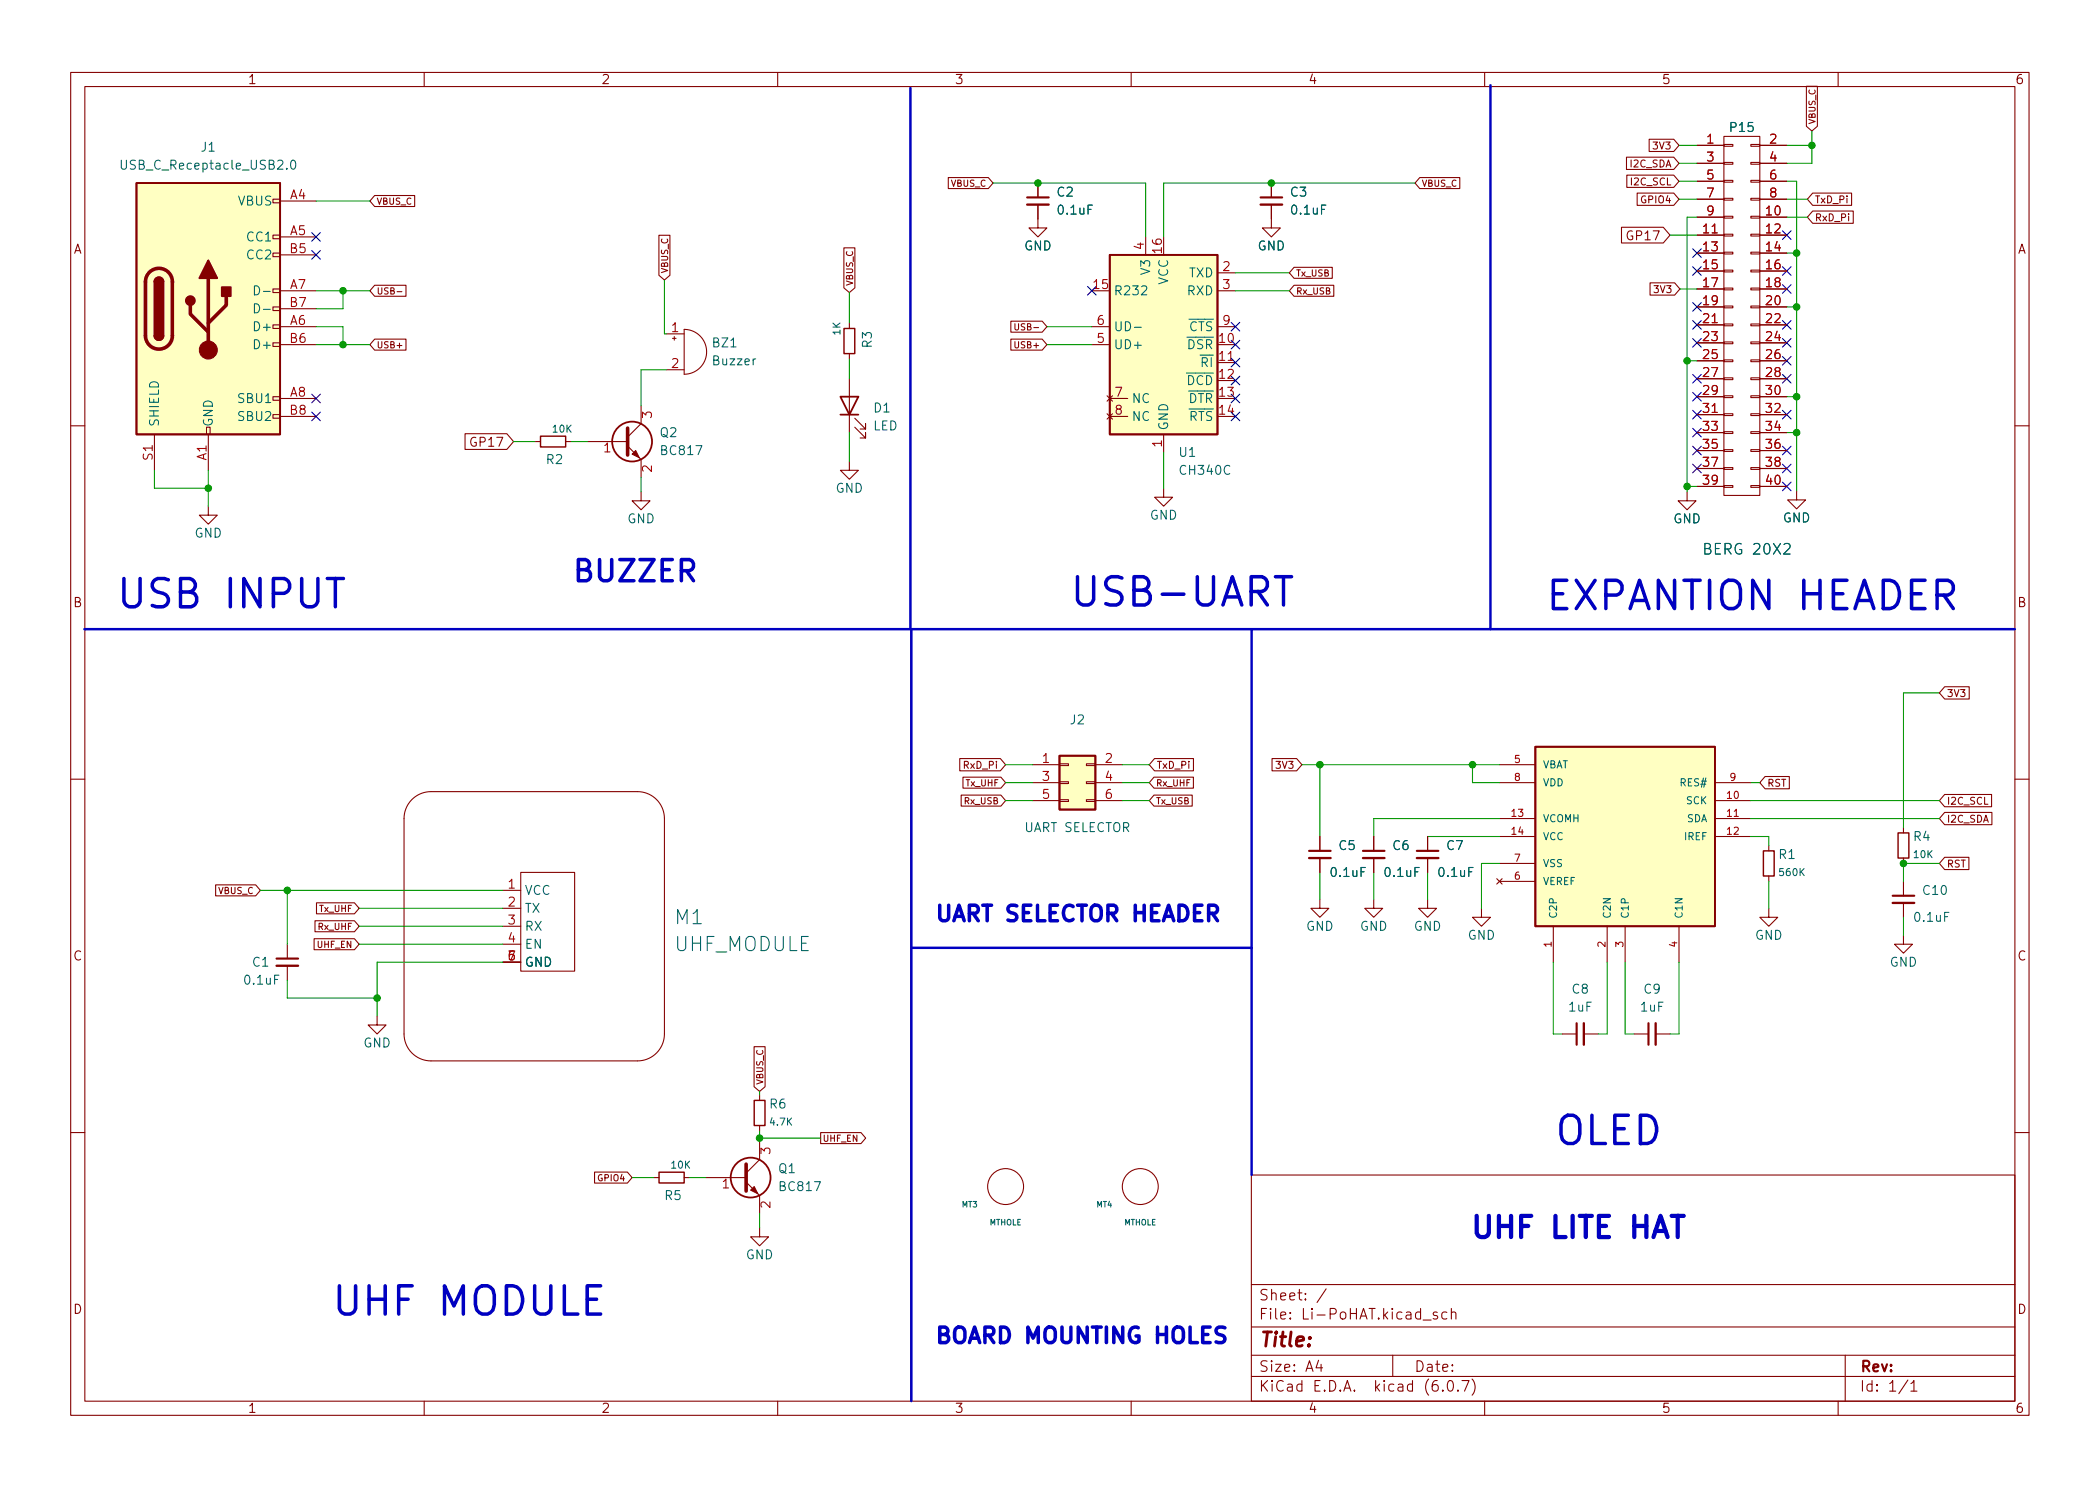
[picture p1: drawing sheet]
<svg xmlns="http://www.w3.org/2000/svg" width="297mm" height="210mm" viewBox="0 0 297 210" stroke-linecap="round" stroke-linejoin="round" font-family="sans-serif">
<g fill="none" stroke="#840000" stroke-width=".15">
<path d="M10 10.2h277v190.1h-277zM12 12.2h273v186.1h-273zM60 10.2v2M110 10.2v2M160 10.2v2M210 10.2v2M233.3 19.7h3.4l.8 .9-.8 .8h-3.4zM243.8 19.3h5.1v50.8h-5.1zM255.5 12.2h1.6v5.7l-.8 .6-.8-.6zM260 10.2v2M38.6 35.8h1v.5h-1zM38.6 33.3h1v.5h-1z"/>
<path d="M38.6 28.2h1v.5h-1zM39.6 28.4h5.1M39.6 33.5h5.1M39.6 36.1h5.1M53 27.7h5.7v1.5h-5.7l-.7-.8zM93.2 33.3h1.6v5.7l-.8 .6-.8-.6zM119.4 35.1h1.5v5.6l-.8 .7-.7-.7zM134.1 25.1h5.7l.7 .8-.7 .8h-5.7zM146.8 29v3.3h-1.3l1.3 1.2 1.3-1.2h-1.3M146.8 25.9v2M162.1 33.5v2.6M172.2 38.6h2.6"/>
<path d="M179.8 29v3.3h-1.2l1.2 1.2 1.3-1.2h-1.3M179.8 25.9v2M183 37.8h5.4v1.6h-5.4l-.6-.8zM200.8 25.1h5.7v1.6h-5.7l-.6-.8zM229.4 32.2h5.9l.9 1.1-.9 1.1h-5.9zM230.1 22.2h6.6l.8 .9-.8 .9h-6.6zM230.1 24.8h6.6l.8 .8-.8 .9h-6.6zM231.6 27.3h5.1l.8 .9-.8 .9h-5.1zM240 20.6h3.8M240 30.7h3.8M240 33.3h3.8M240 35.8h3.8"/>
<path d="M240 38.3h3.8M240 23.1h3.8M240 25.6h3.8M240 28.2h3.8M243.8 38.2h1.3v.3h-1.3zM243.8 35.7h1.3v.2h-1.3zM243.8 33.1h1.3v.3h-1.3zM243.8 30.6h1.3v.3h-1.3zM243.8 28.1h1.3v.2h-1.3zM243.8 25.5h1.3v.3h-1.3zM243.8 23h1.3v.2h-1.3zM243.8 20.4h1.3v.3h-1.3z"/>
<path d="M247.6 38.2h1.3v.3h-1.3zM247.6 35.7h1.3v.2h-1.3zM247.6 33.1h1.3v.3h-1.3zM247.6 30.6h1.3v.3h-1.3zM247.6 28.1h1.3v.2h-1.3zM247.6 25.5h1.3v.3h-1.3zM247.6 23h1.3v.2h-1.3zM247.6 20.4h1.3v.3h-1.3zM248.9 20.6h3.8M248.9 30.7h3.8M248.9 33.3h3.8M248.9 35.8h3.8"/>
<path d="M248.9 38.3h3.8M248.9 23.1h3.8M248.9 25.6h3.8M248.9 28.2h3.8M256.4 29.9h5.7v1.7h-5.7l-.7-.9zM256.4 27.3h5.5v1.8h-5.5l-.7-.9zM38.6 58.7h1v.5h-1zM38.6 56.1h1v.5h-1zM38.6 48.5h1v.5h-1zM38.6 46h1v.5h-1zM38.6 43.4h1v.5h-1zM38.6 40.9h1v.5h-1z"/>
<path d="M39.6 41.1h5.1M39.6 48.8h5.1M39.6 46.2h5.1M39.6 56.4h5.1M39.6 58.9h5.1M39.6 43.7h5.1M53 40.4h4.4v1.5h-4.4l-.7-.8zM53 48h4.4v1.5h-4.4l-.7-.7zM56.2 41.3h.6M90.7 57.4v2.5l-1.9 1.9M94.2 47.2h2.6M94.2 52.3h2.6"/>
<path d="M95.1 47.9h.5M95.4 47.6v.5M96.8 46.6a3.2 3.2 0 0 1 3.1 3.2 3.2 3.2 0 0 1-3.1 3.2zM120.1 45.7v.8M120.1 50v.8M120.1 53.6v7.6M120.9 59.2l1.5 1.5v-.8v.8h-.7M143 45.4h4.4l.7 .8-.7 .8h-4.4zM143 48h4.4l.7 .8-.7 .7h-4.4zM143.6 45.8v.7l.1 .2 .3-.1 .1-.1v-.7M154.4 48.8h2.6M154.4 46.2h2.6"/>
<path d="M156.6 56l.8 .8M156.6 58.5l.8 .8M157 56.4h2.5M157 58.9h2.5M157.4 56l-.8 .8M157.4 58.5l-.8 .8M172.2 51.3h2.6M172.2 41.1h2.6M172.2 46.2h2.6M183 40.4h5.7v1.5h-5.7l-.6-.8zM233.4 40h3.5l.7 .9-.7 .9h-3.5zM240 40.9h3.8"/>
<path d="M240 43.4h3.8M240 46h3.8M240 48.5h3.8M240 51h3.8M240 53.6h3.8M240 56.1h3.8M240 58.7h3.8M243.8 58.5h1.3v.3h-1.3zM243.8 56h1.3v.3h-1.3zM243.8 53.5h1.3v.2h-1.3zM243.8 50.9h1.3v.3h-1.3zM243.8 48.4h1.3v.2h-1.3z"/>
<path d="M243.8 45.8h1.3v.3h-1.3zM243.8 43.3h1.3v.3h-1.3zM243.8 40.8h1.3v.2h-1.3zM247.6 58.5h1.3v.3h-1.3zM247.6 56h1.3v.3h-1.3zM247.6 53.5h1.3v.2h-1.3zM247.6 50.9h1.3v.3h-1.3zM247.6 48.4h1.3v.2h-1.3zM247.6 45.8h1.3v.3h-1.3zM247.6 43.3h1.3v.3h-1.3zM247.6 40.8h1.3v.2h-1.3zM248.9 40.9h3.8"/>
<path d="M248.9 43.4h3.8M248.9 46h3.8M248.9 48.5h3.8M248.9 51h3.8M248.9 53.6h3.8M248.9 56.1h3.8M248.9 58.7h3.8M10 60.2h2M21.8 61.5v5M29.2 60.4h.5v1.1h-.5zM29.5 71.6v1.3h-1.3l1.3 1.3 1.2-1.3h-1.2M29.5 61.5v5"/>
<path d="M65.8 61.4h5.9l.9 1.1-.9 1.1h-5.9zM75.7 62.5h.8M80 62.5h.8M83.1 62.5h5.7M88.8 63.1l1.9 1.9v2.6M90.7 69.6v1.3h-1.3l1.3 1.2 1.2-1.2h-1.2M120.1 65.3v1.2h-1.2l1.2 1.3 1.3-1.3h-1.3M120.9 60.4l1.5 1.6v-.8v.8h-.7M164.6 69.1v1.3h-1.3l1.3 1.2 1.3-1.2h-1.3M164.6 61.5v2.5M238.6 69.6v1.3h1.3l-1.3 1.2-1.2-1.2h1.2M240 61.2h3.8"/>
<path d="M240 63.7h3.8M240 66.3h3.8M240 68.8h3.8M243.8 68.7h1.3v.3h-1.3zM243.8 66.2h1.3v.2h-1.3zM243.8 63.6h1.3v.3h-1.3zM243.8 61.1h1.3v.2h-1.3zM247.6 68.7h1.3v.3h-1.3zM247.6 66.2h1.3v.2h-1.3zM247.6 63.6h1.3v.3h-1.3zM247.6 61.1h1.3v.2h-1.3zM248.9 61.2h3.8"/>
<path d="M248.9 63.7h3.8M248.9 66.3h3.8M248.9 68.8h3.8M254.1 69.5v1.2h1.3l-1.3 1.3-1.2-1.3h1.2M285 60.2h2M275.1 97.2h3.4v1.7h-3.4l-.8-.9zM10 110.2h2M135.8 107.3h5.7l.7 .9-.7 .9h-5.7zM136 112.5h5.6l.6 .8-.6 .8h-5.6zM136.2 110h5.4l.6 .7-.6 .8h-5.4zM146 113.3h3.9M146 108.2h3.9"/>
<path d="M146 110.7h3.9M149.9 113.2h1.2v.2h-1.2zM149.9 110.6h1.2v.3h-1.2zM149.9 108.1h1.2v.2h-1.2zM153.7 113.2h1.2v.2h-1.2zM153.7 110.6h1.2v.3h-1.2zM153.7 108.1h1.2v.2h-1.2zM154.9 113.3h3.8M154.9 108.2h3.8M154.9 110.7h3.8M163.2 112.5h5.4v1.6h-5.4l-.6-.8zM163.2 110h5.6v1.5h-5.6l-.6-.8z"/>
<path d="M163.3 107.3h5.5v1.8h-5.5l-.7-.9zM179.9 107.3h3.5l.7 .9-.7 .9h-3.5zM186.7 118.4v2M194.3 118.4v2M201.9 118.4v2M212.1 115.8h5.1M212.1 118.4h5.1M212.1 108.2h5.1M212.1 110.7h5.1M242.6 113.3h5M242.6 115.8h5M242.6 118.4h5"/>
<path d="M242.6 110.7h5M249.7 109.9h3.4v1.7h-3.4l-.8-.9zM250.2 119.6v.8M269.2 117.1v.8M275.1 112.4h6.6v1.7h-6.6l-.8-.8zM275.1 115h6.6v1.7h-6.6l-.8-.9zM285 110.2h2M30.5 125.2h5.7l.6 .8-.6 .8h-5.7zM40.6 133.6v2M40.6 136.6v2.1M44.4 132.8h5.7l.7 .8-.7 .8h-5.7zM44.6 130.3h5.5l.7 .8-.7 .7h-5.5z"/>
<path d="M44.8 127.7h5.3l.7 .8-.7 .8h-5.3zM71.1 126h2.6M71.1 128.5h2.6M71.1 131.1h2.6M71.1 133.6h2.6M71.1 136.1h2.6M73.7 123.4h7.6v14h-7.6zM186.7 127.2v1.3h-1.3l1.3 1.3 1.3-1.3h-1.3M186.7 121.4v2M194.3 127.2v1.3h-1.3l1.3 1.3 1.3-1.3h-1.3M194.3 121.4v2M201.9 127.2v1.3h-1.2l1.2 1.3 1.3-1.3h-1.3"/>
<path d="M201.9 121.4v2M209.5 128.5v1.3h-1.2l1.2 1.3 1.3-1.3h-1.3M211.7 124.3l.8 .8M212.1 124.7h5.1M212.1 122.2h5.1M212.5 124.3l-.8 .8M219.7 131.1v5M227.3 131.1v5M229.9 131.1v5M237.5 131.1v5M250.2 128.5v1.3h-1.3l1.3 1.3 1.3-1.3h-1.3M250.2 123.9v.8"/>
<path d="M269.2 132.3v1.3h-1.2l1.2 1.3 1.3-1.3h-1.3M269.2 121.4v.8M269.2 124.7v2M269.2 127.8v2M275.1 121.3h3.4v1.7h-3.4l-.8-.8zM53.3 143.8v1.2h-1.2l1.2 1.3 1.3-1.3h-1.3M94 146.3v-30.5a3.8 3.8 0 0 0-3.8-3.8h-29.2a3.8 3.8 0 0 0-3.9 3.8v30.5a3.8 3.8 0 0 0 3.9 3.8h29.2a3.8 3.8 0 0 0 3.8-3.8M106.7 148.1h1.5v5.7l-.8 .6-.7-.6zM107.4 154.9v.8M107.4 159.3v.7M221 146.3h2M224 146.3h2.1"/>
<path d="M231.1 146.3h2.1M234.2 146.3h2M10 160.2h2M84.1 165.8h4.6l.7 .8-.7 .8h-4.6zM92.5 166.6h.7M96.8 166.6h.7M99.8 166.6h5.7M105.5 167.3l1.9 1.9v2.5M107.4 173.7v1.3h-1.2l1.2 1.3 1.3-1.3h-1.3M107.4 161.5v2.6l-1.9 1.9M116.1 160.3h5.7l.6 .7-.6 .8h-5.7zM177 166.3h108v32h-108z"/>
<path d="M285 160.2h2M60 198.3v2M110 198.3v2M160 198.3v2M177 194.8h108M177 191.8h108M177 187.8h108M177 181.8h108M186.5 192.5l-.4 1h1M186.9 193v1M187.6 182.4l-1.3 1.9M197 191.8v3"/>
<path d="M201.3 186.8h1.1M203.3 185.7l-.4-.1-.2 .2 .1 .3 .5 .1 .1 .1-.1 .3h-.2h-.4M204.1 196.7v.1h-.1l.1-.1v.1M204.6 185.7l-.4-.1-.3 .3v.4l.2 .3h.1h.4M204.9 195.4a.36 .36 0 0 1 .6 .2 .77 .77 0 0 1-.4 1.2 1 1 0 0 1-.2-1.4zM205.3 185.8a.37 .37 0 0 1 .6 0v.8M205.3 185.1v1.5M206.2 196.7l.1 .1h-.1h-.1l.1-.1v.1M206.8 195.3h1l-.7 1.5M208.2 195.1a1.72 1.72 0 0 1 0 2.3M210 198.3v2M260 198.3v2"/>
<path d="M261 191.8v6.5M269.9 195.3l-1.3 1.9M270.3 195.8l.4-.5v1.5M270.3 196.8h.9"/>
<circle cx="142.2" cy="167.9" r="2.54"/>
<circle cx="161.3" cy="167.9" r="2.54"/>
</g>
<path d="M145.3 29h3M178.3 29h3.1M39.1 136.6h3.1M185.2 121.4h3M192.8 121.4h3M200.4 121.4h3.1M267.7 127.8h3.1M224 144.8v3M234.2 144.8v3" fill="none" stroke="#840000" stroke-width=".33"/>
<path d="M145.3 27.9h3M178.3 27.9h3.1M39.1 135.6h3.1M185.2 120.4h3M192.8 120.4h3M200.4 120.4h3.1M267.7 126.7h3.1M223 144.8v3M233.2 144.8v3" fill="none" stroke="#840000" stroke-width=".3"/>
<g fill="#ffffc2" stroke="#ffffc2" stroke-width=".14">
<path d="M157 36.1h15.2v25.4h-15.2z"/>
<path d="M19.3 25.9h20.3v35.6h-20.3z"/>
<path d="M217.2 105.7h25.4v25.4h-25.4z"/>
<path d="M149.9 106.9h5v7.6h-5z"/>
</g>
<g fill="none" stroke="#840000" stroke-width=".25">
<path d="M19.3 25.9h20.3v35.6h-20.3zM21.8 39.9a.64 .64 0 0 1 .7-.7 .64 .64 0 0 1 .6 .7M157 36.1h15.2v25.4h-15.2zM21.8 47.5a.64 .64 0 0 0 .7 .6 .64 .64 0 0 0 .6-.6M118.9 56.1h2.5l-1.3 2.6zM118.9 58.7h2.5M149.9 106.9h5v7.6h-5zM217.2 105.7h25.4v25.4h-25.4z"/>
<circle cx="89.4" cy="62.5" r="2.82"/>
<circle cx="106.2" cy="166.6" r="2.82"/>
</g>
<path d="M17.2 22.7v1l.2 .2h.2l.3-.2v-1M41.2 22.8l.2-.1a.69 .69 0 0 1 .3 1.1l-.2 .1a.69 .69 0 0 1-.3-1.1zM36 40.4a.64 .64 0 0 1 .7 .7 .64 .64 0 0 1-.7 .6zM36 43a.64 .64 0 0 1 .7 .6 .64 .64 0 0 1-.7 .7zM37.3 41.2h.9M37.3 43.8h.9M160.5 46.3h.9" fill="none" stroke="#006464" stroke-width=".15"/>
<path d="M119.4 46.5h1.5v3.5h-1.5zM76.5 61.7h3.5v1.5h-3.5zM268.5 117.9h1.5v3.5h-1.5zM249.4 120.4h1.6v3.5h-1.6zM106.7 155.7h1.5v3.6h-1.5zM93.2 165.9h3.6v1.5h-3.6z" fill="none" stroke="#840000" stroke-width=".2"/>
<path d="M20.6 39.9v7.6a1.91 1.91 0 0 0 1.9 1.9 1.91 1.91 0 0 0 1.9-1.9v-7.6M20.6 39.9a1.91 1.91 0 0 1 1.9-1.9 1.91 1.91 0 0 1 1.9 1.9M29.5 39.4v10.1M26.9 43.2v1.2l2.6 2.6M32 41.9v1.3l-2.5 2.5M88.8 60.6v3.8M105.5 164.7v3.8" fill="none" stroke="#840000" stroke-width=".51"/>
<g fill="#840000" stroke="#840000" stroke-width=".25">
<path d="M21.8 47.5h1.3a.64 .64 0 0 1-.6 .6 .64 .64 0 0 1-.7-.6z"/>
<path d="M21.8 39.9h1.3v7.6h-1.3z"/>
<path d="M22 39.4a.64 .64 0 0 1 .7-.1 .64 .64 0 0 1 .4 .6h-1.3z"/>
<path d="M29.5 36.8l1.2 2.6h-2.5z"/>
<path d="M31.4 40.6h1.2v1.3h-1.2z"/>
<circle cx="26.9" cy="42.5" r=".63"/>
</g>
<g fill="#840000" stroke="#840000" stroke-width=".15">
<path d="M89.4 64.3l.5-.6 .5 1.1z"/>
<path d="M106.2 168.4l.5-.5 .5 1z"/>
<circle cx="29.5" cy="49.5" r="1.27"/>
</g>
<path d="M46.3 81.9h2.3M180.4 81.6h2.3M173.3 187.9l-.9-.1a.53 .53 0 0 0-.4 .5 .53 .53 0 0 0 .4 .5 .8 .8 0 0 1 .9 .5 .56 .56 0 0 1-.5 .7l-.8-.1" fill="none" stroke="#0000c2" stroke-width=".5"/>
<path d="M236.4 172h1.8" fill="none" stroke="#0000c2" stroke-width=".6"/>
<path d="M128.8 12.4v76.5M210.8 12.1v76.9M11.9 89h273.1M128.9 89v109.2M177 89v77.2M129 134.1h48" fill="none" stroke="#0000c2" stroke-width=".35"/>
<g fill="none" stroke="#009600" stroke-width=".15">
<path d="M256.3 18.5v4.6h-3.6M44.7 28.4h7.6M94 39.6v7.6h.2M140.5 25.9h21.6v7.6M174.8 38.6h7.6M200.2 25.9h-35.6v7.6M236.2 33.3h3.8M237.5 25.6h2.5M237.5 28.2h2.5M237.5 23.1h2.5M237.5 20.6h2.5M240 30.7h-1.4v38.9"/>
<path d="M252.7 25.6h1.4v43.9M252.7 30.7h3M252.7 35.8h1.4M252.7 28.2h3M252.7 20.6h3.6M44.7 46.2h3.8v2.6M44.7 48.8h7.6M44.7 41.1h7.6M48.5 41.1v2.6h-3.8M94.2 52.3h-3.5v5.1M120.1 41.4v4.3M120.1 50.8v2.8"/>
<path d="M148.1 46.2h6.3M148.1 48.8h6.3M174.8 41.1h7.6M237.6 40.9h2.4M238.6 51h1.4M252.7 43.4h1.4M252.7 56.1h1.4M21.8 66.5v2.6h7.7M29.5 66.5v5.1M72.6 62.5h3.1M80.8 62.5h2.3M90.7 67.6v2"/>
<path d="M120.1 61.2v4.1M164.6 64v5.1M238.6 68.8h1.4M252.7 61.2h1.4M274.3 98h-5.1v19.1M142.2 110.7h3.8M142.2 108.2h3.8M142.2 113.3h3.8M158.7 110.7h3.9M158.7 108.2h3.9M158.7 113.3h3.9M184.1 108.2h28"/>
<path d="M186.7 108.2v10.2M201.9 118.4h10.2M208.3 108.2v2.5h3.8M212.1 115.8h-17.8v2.6M247.6 110.7h1.3M247.6 113.3h26.7M247.6 115.8h26.7M247.6 118.4h2.6v1.2M36.8 126h34.3M40.6 126v7.6M40.6 138.7v2.5h12.7M50.8 133.6h20.3"/>
<path d="M50.8 131.1h20.3M50.8 128.5h20.3M71.1 136.1h-17.8v7.7M186.7 123.4v3.8M194.3 123.4v3.8M201.9 123.4v3.8M212.1 122.2h-2.6v6.3M219.7 136.1v10.2h1.3M227.3 136.1v10.2h-1.2M229.9 136.1v10.2h1.2M237.5 136.1v10.2h-1.3M250.2 124.7v3.8"/>
<path d="M269.2 129.8v2.5M274.3 122.2h-5.1v2.5M107.4 154.4v.5M89.4 166.6h3.1M97.5 166.6h2.3M107.4 160v1.5M107.4 171.7v2M107.4 161h8.7"/>
</g>
<g fill="none" stroke="#000084" stroke-width=".15">
<path d="M44.1 32.9l1.2 1.2M44.1 35.5l1.2 1.2M45.3 32.9l-1.2 1.2M45.3 35.5l-1.2 1.2M239.4 35.2l1.2 1.2M239.4 37.7l1.2 1.3M240.6 35.2l-1.2 1.2M240.6 37.7l-1.2 1.3M252.1 32.7l1.2 1.2M252.1 37.7l1.2 1.3M253.3 32.7l-1.2 1.2M253.3 37.7l-1.2 1.3"/>
<path d="M44.1 55.8l1.2 1.2M44.1 58.3l1.2 1.2M45.3 55.8l-1.2 1.2M45.3 58.3l-1.2 1.2M153.8 40.5l1.2 1.3M155 40.5l-1.2 1.3M174.1 48.2l1.3 1.2M174.1 58.3l1.3 1.2M174.1 50.7l1.3 1.2M174.1 53.2l1.3 1.3M174.1 55.8l1.3 1.2M174.1 45.6l1.3 1.2"/>
<path d="M175.4 48.2l-1.3 1.2M175.4 58.3l-1.3 1.2M175.4 50.7l-1.3 1.2M175.4 53.2l-1.3 1.3M175.4 55.8l-1.3 1.2M175.4 45.6l-1.3 1.2M239.4 42.8l1.2 1.2M239.4 45.4l1.2 1.2M239.4 55.5l1.2 1.2M239.4 53l1.2 1.2M239.4 47.9l1.2 1.2M239.4 58.1l1.2 1.2"/>
<path d="M240.6 58.1l-1.2 1.2M240.6 45.4l-1.2 1.2M240.6 42.8l-1.2 1.2M240.6 55.5l-1.2 1.2M240.6 53l-1.2 1.2M240.6 47.9l-1.2 1.2M252.1 45.4l1.2 1.2M252.1 50.4l1.2 1.3M252.1 47.9l1.2 1.2M252.1 40.3l1.2 1.2M252.1 53l1.2 1.2M252.1 58.1l1.2 1.2"/>
<path d="M253.3 45.4l-1.2 1.2M253.3 50.4l-1.2 1.3M253.3 47.9l-1.2 1.2M253.3 40.3l-1.2 1.2M253.3 53l-1.2 1.2M253.3 58.1l-1.2 1.2M239.4 65.7l1.2 1.2M239.4 63.1l1.2 1.3M239.4 60.6l1.2 1.2M240.6 63.1l-1.2 1.3M240.6 60.6l-1.2 1.2M240.6 65.7l-1.2 1.2"/>
<path d="M252.1 63.1l1.2 1.3M252.1 68.2l1.2 1.2M252.1 65.7l1.2 1.2M253.3 63.1l-1.2 1.3M253.3 68.2l-1.2 1.2M253.3 65.7l-1.2 1.2"/>
</g>
<g fill="#009600" stroke="#009600" stroke-width=".15">
<circle cx="254.1" cy="35.8" r=".46"/>
<circle cx="254.1" cy="43.4" r=".46"/>
<circle cx="256.3" cy="20.6" r=".46"/>
<circle cx="238.6" cy="68.8" r=".46"/>
<circle cx="254.1" cy="61.2" r=".46"/>
<circle cx="254.1" cy="56.1" r=".46"/>
<circle cx="269.2" cy="122.2" r=".46"/>
<circle cx="186.7" cy="108.2" r=".46"/>
<circle cx="208.3" cy="108.2" r=".46"/>
<circle cx="238.6" cy="51" r=".46"/>
<circle cx="146.8" cy="25.9" r=".46"/>
<circle cx="179.8" cy="25.9" r=".46"/>
<circle cx="107.4" cy="161" r=".46"/>
<circle cx="53.3" cy="141.2" r=".46"/>
<circle cx="29.5" cy="69.1" r=".46"/>
<circle cx="48.5" cy="41.1" r=".46"/>
<circle cx="48.5" cy="48.8" r=".46"/>
<circle cx="40.6" cy="126" r=".46"/>
</g>
<g font-size="5.6" fill="#0000c2">
<text x="16.3" y="86">USB INPUT</text>
<text x="151.1" y="85.8">USB-UART</text>
<text x="218.4" y="86.3">EXPANTION HEADER</text>
<text x="219.7" y="162">OLED</text>
<text x="46.7" y="186.1">UHF MODULE</text>
</g>
<g font-size="4.2" fill="#0000c2">
<text x="80.8" y="82.3">BUZZER</text>
<text x="207.8" y="175.2">UHF LITE HAT</text>
</g>
<g font-size="3.1" fill="#0000c2">
<text x="132.1" y="130.4">UART SELECTOR HEADER</text>
<text x="132.1" y="190.1">BOARD MOUNTING HOLES</text>
</g>
<g font-size="2.8" fill="#006464">
<text x="95.5" y="130.8">M1</text>
<text x="95.4" y="134.6">UHF_MODULE</text>
</g>
<text font-size="2.8" fill="#840000" x="178" y="190.6">Title:</text>
<text font-size="2.1" fill="#006464" x="241.4" y="78.5">BERG 20X2</text>
<g font-size="2.1" fill="#840000">
<text x="178" y="184">Sheet: /</text>
<text x="178" y="186.7">File: Li-PoHAT.kicad_sch</text>
<text x="178" y="196.9">KiCad E.D.A. kicad (6.0.7)</text>
<text x="178" y="194.1">Size: A4</text>
<text x="200" y="194.1">Date:</text>
<text x="263" y="194.1">Rev:</text>
<text x="263" y="196.9">Id: 1/1</text>
</g>
<g font-size="1.8" fill="#840000">
<text x="35" y="11.9">1</text>
<text x="85" y="11.9">2</text>
<text x="135" y="11.9">3</text>
<text x="185" y="11.9">4</text>
<text x="235" y="11.9">5</text>
<text x="285" y="11.9">6</text>
<text x="10.3" y="35.9">A</text>
<text x="230.4" y="34">GP17</text>
<text x="285.3" y="35.9">A</text>
<text x="66.9" y="63.2">GP17</text>
<text x="10.3" y="85.9">B</text>
<text x="285.3" y="85.9">B</text>
<text x="10.3" y="135.9">C</text>
<text x="285.3" y="135.9">C</text>
<text x="10.3" y="185.9">D</text>
<text x="285.3" y="185.9">D</text>
<text x="35" y="199.9">1</text>
<text x="85" y="199.9">2</text>
<text x="135" y="199.9">3</text>
<text x="185" y="199.9">4</text>
<text x="235" y="199.9">5</text>
<text x="285" y="199.9">6</text>
</g>
<g font-size="1.8" fill="#006464">
<text x="17.7" y="24">USB_C_Receptacle_USB2.0</text>
<text x="28.5" y="21.5">J1</text>
<text x="244.8" y="18.7">P15</text>
<text x="33.7" y="29.1">VBUS</text>
<text x="149.5" y="27.8">C2</text>
<text x="182.6" y="27.8">C3</text>
<text x="35.1" y="34.2">CC1</text>
<text x="144.8" y="35.4">GND</text>
<text x="149.8" y="30.4">0.1uF</text>
<text x="177.9" y="35.4">GND</text>
<text x="182.8" y="30.4">0.1uF</text>
<text x="35.1" y="36.7">CC2</text>
<text x="157.5" y="41.8">R232</text>
<text x="162.7" y="38.7" transform="rotate(-90 162.7 38.7)">V3</text>
<text x="165.2" y="40.3" transform="rotate(-90 165.2 40.3)">VCC</text>
<text x="168" y="41.8">RXD</text>
<text x="168.2" y="39.2">TXD</text>
<text x="36.3" y="46.9">D+</text>
<text x="157.5" y="46.9">UD-</text>
<text x="166.8" y="46.9">~{CTS}</text>
<text x="36.3" y="49.4">D+</text>
<text x="100.8" y="49.1">BZ1</text>
<text x="100.9" y="51.7">Buzzer</text>
<text x="123.3" y="49.2" transform="rotate(-90 123.3 49.2)">R3</text>
<text x="157.5" y="49.4">UD+</text>
<text x="166.6" y="49.4">~{DSR}</text>
<text x="168.6" y="51.9">~{RI}</text>
<text x="33.9" y="57">SBU1</text>
<text x="33.9" y="59.6">SBU2</text>
<text x="123.6" y="58.4">D1</text>
<text x="160" y="57">NC</text>
<text x="160" y="59.6">NC</text>
<text x="166.5" y="54.5">~{DCD}</text>
<text x="166.7" y="57">~{DTR}</text>
<text x="166.8" y="59.6">~{RTS}</text>
<text x="22.5" y="60.4" transform="rotate(-90 22.5 60.4)">SHIELD</text>
<text x="30.1" y="60.4" transform="rotate(-90 30.1 60.4)">GND</text>
<text x="77.3" y="65.7">R2</text>
<text x="93.4" y="61.8">Q2</text>
<text x="93.6" y="64.4">BC817</text>
<text x="123.5" y="60.9">LED</text>
<text x="165.2" y="61" transform="rotate(-90 165.2 61)">GND</text>
<text x="166.8" y="64.6">U1</text>
<text x="118.2" y="69.7">GND</text>
<text x="167" y="67.2">CH340C</text>
<text x="27.5" y="76.1">GND</text>
<text x="88.7" y="74">GND</text>
<text x="162.6" y="73.5">GND</text>
<text x="236.7" y="74">GND</text>
<text x="252.2" y="73.9">GND</text>
<text x="151.4" y="102.5">J2</text>
<text x="144.9" y="117.7">UART SELECTOR</text>
<text x="270.7" y="119">R4</text>
<text x="188.4" y="124.1">0.1uF</text>
<text x="189.4" y="120.3">C5</text>
<text x="196" y="124.1">0.1uF</text>
<text x="197" y="120.3">C6</text>
<text x="203.6" y="124.1">0.1uF</text>
<text x="204.7" y="120.3">C7</text>
<text x="251.6" y="121.5">R1</text>
<text x="74.2" y="126.6">VCC</text>
<text x="74.2" y="129.2">TX</text>
<text x="74.2" y="131.7">RX</text>
<text x="184.7" y="131.7">GND</text>
<text x="192.3" y="131.7">GND</text>
<text x="200" y="131.7">GND</text>
<text x="270.9" y="130.4">0.1uF</text>
<text x="272.1" y="126.6">C10</text>
<text x="35.7" y="136.8">C1</text>
<text x="74.2" y="134.2">EN</text>
<text x="74.2" y="136.8">GND</text>
<text x="207.6" y="133">GND</text>
<text x="248.2" y="133">GND</text>
<text x="267.3" y="136.8">GND</text>
<text x="34.7" y="139.3">0.1uF</text>
<text x="222" y="143.1">1uF</text>
<text x="222.4" y="140.6">C8</text>
<text x="232.1" y="143.1">1uF</text>
<text x="232.6" y="140.6">C9</text>
<text x="51.4" y="148.2">GND</text>
<text x="108.9" y="156.8">R6</text>
<text x="110.2" y="166">Q1</text>
<text x="94.1" y="169.8">R5</text>
<text x="110.4" y="168.5">BC817</text>
<text x="105.5" y="178.2">GND</text>
</g>
<g font-size="1.8" fill="#a90000">
<text x="241.4" y="20.3">1</text>
<text x="241.4" y="22.9">3</text>
<text x="250.3" y="20.3">2</text>
<text x="250.3" y="22.9">4</text>
<text x="41" y="28.2">A4</text>
<text x="241.4" y="25.4">5</text>
<text x="241.4" y="27.9">7</text>
<text x="250.3" y="25.4">6</text>
<text x="250.3" y="27.9">8</text>
<text x="41" y="33.3">A5</text>
<text x="41" y="35.8">B5</text>
<text x="161.8" y="35.3" transform="rotate(-90 161.8 35.3)">4</text>
<text x="164.3" y="35.8" transform="rotate(-90 164.3 35.8)">16</text>
<text x="241" y="33">11</text>
<text x="241" y="35.6">13</text>
<text x="241.4" y="30.5">9</text>
<text x="249.8" y="30.5">10</text>
<text x="249.8" y="33">12</text>
<text x="249.8" y="35.6">14</text>
<text x="41" y="40.9">A7</text>
<text x="154.7" y="40.9">15</text>
<text x="173" y="38.3">2</text>
<text x="173" y="40.9">3</text>
<text x="241" y="38.1">15</text>
<text x="241" y="40.6">17</text>
<text x="249.8" y="38.1">16</text>
<text x="249.8" y="40.6">18</text>
<text x="41" y="46">A6</text>
<text x="41" y="43.4">B7</text>
<text x="95" y="47">1</text>
<text x="155.2" y="46">6</text>
<text x="173" y="46">9</text>
<text x="241" y="43.2">19</text>
<text x="241" y="45.7">21</text>
<text x="249.8" y="43.2">20</text>
<text x="249.8" y="45.7">22</text>
<text x="41" y="48.5">B6</text>
<text x="95" y="52.1">2</text>
<text x="155.2" y="48.5">5</text>
<text x="172.5" y="48.5">10</text>
<text x="172.5" y="51">11</text>
<text x="172.5" y="53.6">12</text>
<text x="241" y="48.3">23</text>
<text x="241" y="50.8">25</text>
<text x="241" y="53.3">27</text>
<text x="249.8" y="48.3">24</text>
<text x="249.8" y="50.8">26</text>
<text x="249.8" y="53.3">28</text>
<text x="41" y="56.1">A8</text>
<text x="41" y="58.7">B8</text>
<text x="92.2" y="59.2" transform="rotate(-90 92.2 59.2)">3</text>
<text x="157.8" y="56.1">7</text>
<text x="157.8" y="58.7">8</text>
<text x="172.5" y="56.1">13</text>
<text x="172.5" y="58.7">14</text>
<text x="241" y="55.9">29</text>
<text x="241" y="58.4">31</text>
<text x="249.8" y="55.9">30</text>
<text x="249.8" y="58.4">32</text>
<text x="21.6" y="65.1" transform="rotate(-90 21.6 65.1)">S1</text>
<text x="29.2" y="65.1" transform="rotate(-90 29.2 65.1)">A1</text>
<text x="85.4" y="64">1</text>
<text x="164.3" y="63.2" transform="rotate(-90 164.3 63.2)">1</text>
<text x="241" y="61">33</text>
<text x="241" y="63.5">35</text>
<text x="249.8" y="61">34</text>
<text x="249.8" y="63.5">36</text>
<text x="92.2" y="66.8" transform="rotate(-90 92.2 66.8)">2</text>
<text x="241" y="66">37</text>
<text x="241" y="68.6">39</text>
<text x="249.8" y="66">38</text>
<text x="249.8" y="68.6">40</text>
<text x="147.5" y="107.9">1</text>
<text x="156.4" y="107.9">2</text>
<text x="147.5" y="110.5">3</text>
<text x="147.5" y="113">5</text>
<text x="156.4" y="110.5">4</text>
<text x="156.4" y="113">6</text>
<text x="71.9" y="125.7">1</text>
<text x="71.9" y="128.3">2</text>
<text x="71.9" y="130.8">3</text>
<text x="71.9" y="133.3">4</text>
<text x="71.9" y="135.9">7</text>
<text x="109" y="163.3" transform="rotate(-90 109 163.3)">3</text>
<text x="102.2" y="168.1">1</text>
<text x="109" y="170.9" transform="rotate(-90 109 170.9)">2</text>
</g>
<g font-size="1.4" fill="#840000">
<text x="230.7" y="23.7">I2C_SDA</text>
<text x="234" y="21.1">3V3</text>
<text x="230.8" y="26.2">I2C_SCL</text>
<text x="232.3" y="28.8">GPIO4</text>
<text x="256.6" y="28.8">TxD_Pi</text>
<text x="256.6" y="31.3">RxD_Pi</text>
<text x="234.2" y="41.5">3V3</text>
<text x="275.3" y="98.6">3V3</text>
<text x="136.4" y="108.8">RxD_Pi</text>
<text x="163.6" y="108.8">TxD_Pi</text>
<text x="180.7" y="108.8">3V3</text>
<text x="249.9" y="111.3">RST</text>
<text x="275.3" y="113.8">I2C_SCL</text>
<text x="275.3" y="116.4">I2C_SDA</text>
<text x="275.3" y="122.7">RST</text>
</g>
<g font-size="1.4" fill="#006464">
<text x="118.9" y="47.4" transform="rotate(-90 118.9 47.4)">1K</text>
<text x="78.2" y="61.2">10K</text>
<text x="218.2" y="108.7">VBAT</text>
<text x="218.2" y="111.2">VDD</text>
<text x="237.9" y="111.2">RES#</text>
<text x="238.6" y="113.8">SCK</text>
<text x="218.2" y="116.3">VCOMH</text>
<text x="218.2" y="118.9">VCC</text>
<text x="238.3" y="118.9">IREF</text>
<text x="238.6" y="116.3">SDA</text>
<text x="218.2" y="125.2">VEREF</text>
<text x="218.2" y="122.7">VSS</text>
<text x="251.8" y="123.9">560K</text>
<text x="270.7" y="121.4">10K</text>
<text x="220.2" y="130" transform="rotate(-90 220.2 130)">C2P</text>
<text x="227.8" y="130" transform="rotate(-90 227.8 130)">C2N</text>
<text x="230.4" y="130" transform="rotate(-90 230.4 130)">C1P</text>
<text x="238" y="130" transform="rotate(-90 238 130)">C1N</text>
<text x="109" y="159.2">4.7K</text>
<text x="95" y="165.3">10K</text>
</g>
<g font-size="1.4" fill="#a90000">
<text x="214.2" y="107.9">5</text>
<text x="214.2" y="110.5">8</text>
<text x="244.3" y="113">10</text>
<text x="244.7" y="110.5">9</text>
<text x="213.8" y="115.6">13</text>
<text x="213.8" y="118.1">14</text>
<text x="244.3" y="115.6">11</text>
<text x="244.3" y="118.1">12</text>
<text x="214.2" y="124.5">6</text>
<text x="214.2" y="121.9">7</text>
<text x="219.5" y="134" transform="rotate(-90 219.5 134)">1</text>
<text x="227.1" y="134" transform="rotate(-90 227.1 134)">2</text>
<text x="229.6" y="134" transform="rotate(-90 229.6 134)">3</text>
<text x="237.2" y="134" transform="rotate(-90 237.2 134)">4</text>
</g>
<g font-size="1.2" fill="#840000">
<text x="256.8" y="17.6" transform="rotate(-90 256.8 17.6)">VBUS_C</text>
<text x="53.2" y="29">VBUS_C</text>
<text x="134.6" y="26.4">VBUS_C</text>
<text x="201" y="26.4">VBUS_C</text>
<text x="53.2" y="41.7">USB-</text>
<text x="94.5" y="38.7" transform="rotate(-90 94.5 38.7)">VBUS_C</text>
<text x="120.6" y="40.5" transform="rotate(-90 120.6 40.5)">VBUS_C</text>
<text x="183.3" y="41.7">Rx_USB</text>
<text x="183.3" y="39.1">Tx_USB</text>
<text x="144.2" y="46.7">USB-</text>
<text x="53.2" y="49.3">USB+</text>
<text x="143.9" y="49.3">USB+</text>
<text x="136.5" y="113.8">Rx_USB</text>
<text x="136.7" y="111.2">Tx_UHF</text>
<text x="163.4" y="113.8">Tx_USB</text>
<text x="163.4" y="111.2">Rx_UHF</text>
<text x="30.9" y="126.5">VBUS_C</text>
<text x="45.1" y="131.6">Rx_UHF</text>
<text x="45.2" y="129">Tx_UHF</text>
<text x="45" y="134.1">UHF_EN</text>
<text x="107.9" y="153.5" transform="rotate(-90 107.9 153.5)">VBUS_C</text>
<text x="116.3" y="161.5">UHF_EN</text>
<text x="84.7" y="167.1">GPIO4</text>
</g>
<g font-size="1.1" fill="#006464">
<text x="136.1" y="170.8">MT3</text>
<text x="139.9" y="173.4">MTHOLE</text>
<text x="155.1" y="170.8">MT4</text>
<text x="159" y="173.4">MTHOLE</text>
</g>
</svg>
